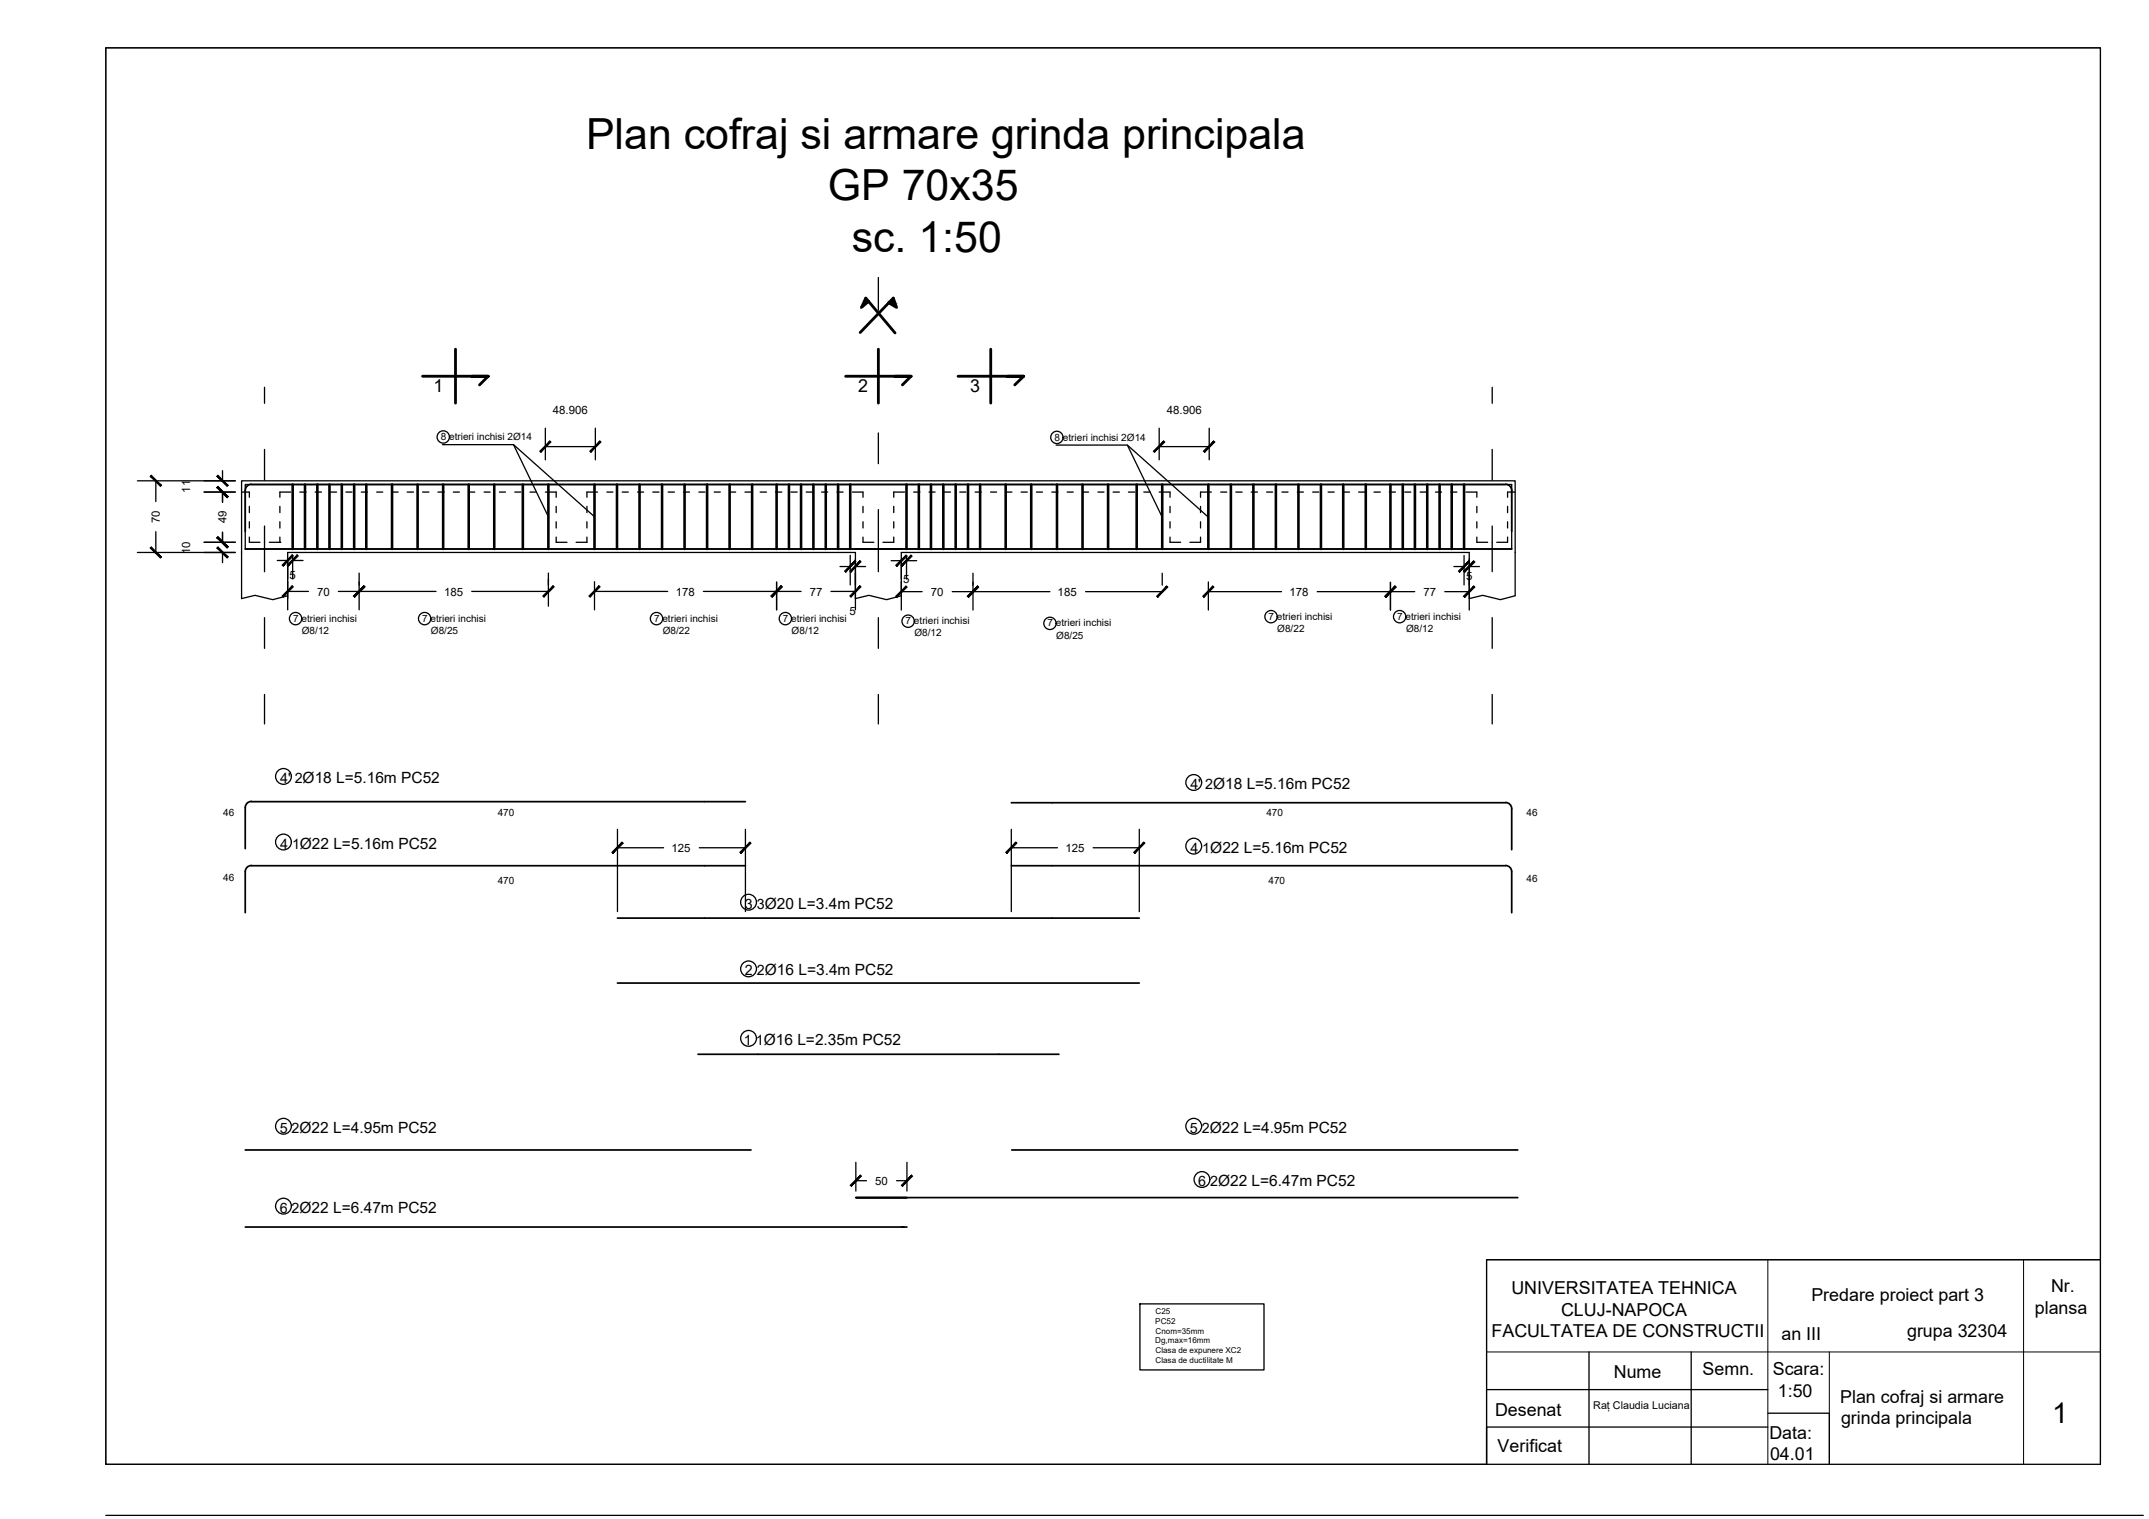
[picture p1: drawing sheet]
<svg xmlns="http://www.w3.org/2000/svg" width="420mm" height="297mm" viewBox="0 0 420 297" stroke-linecap="round" stroke-linejoin="round" font-family="sans-serif">
<!-- layer: Text -->
<g fill="none" stroke="#000" stroke-width=".25">
<path d="M86.5 87h13.9l6.8 14M100.4 87l15.8 14M206.5 87h13.9l6.8 14.1M220.4 87l15.8 14.1M222.9 255h24.2v12.9h-24.2z"/>
<circle cx="86.7" cy="85.4" r="1.21"/>
<circle cx="206.6" cy="85.5" r="1.21"/>
<circle cx="57.8" cy="121" r="1.21"/>
<circle cx="83" cy="121" r="1.21"/>
<circle cx="128.4" cy="121" r="1.21"/>
<circle cx="153.5" cy="121" r="1.21"/>
<circle cx="177.6" cy="121.5" r="1.21"/>
<circle cx="205.3" cy="121.9" r="1.21"/>
<circle cx="248.5" cy="120.6" r="1.21"/>
<circle cx="273.6" cy="120.6" r="1.21"/>
<circle cx="55.4" cy="151.8" r="1.55"/>
<circle cx="233.4" cy="153" r="1.55"/>
<circle cx="55.4" cy="164.7" r="1.55"/>
<circle cx="146.4" cy="176.4" r="1.55"/>
<circle cx="233.4" cy="165.5" r="1.55"/>
<circle cx="146.4" cy="189.5" r="1.55"/>
<circle cx="146.4" cy="203.1" r="1.55"/>
<circle cx="55.4" cy="235.9" r="1.55"/>
<circle cx="55.4" cy="220.2" r="1.55"/>
<circle cx="233.4" cy="220.2" r="1.55"/>
<circle cx="235" cy="230.7" r="1.55"/>
</g>
<!-- layer: Gr princ -->
<path d="M47.2 108v-14h249v14M56.2 108h111M176.2 108h111.1" fill="none" stroke="#000" stroke-width=".25"/>
<!-- layer: Stalpi -->
<path d="M47.2 108v9.1l2.7-.7 3.4 .9 2.9-.8M56.2 108v9.1M167.2 108v9.1l2.7-.7 3.4 .9 2.9-.8v-8.5M287.3 108v9.1l2.6-.7 3.5 .9 2.8-.8v-8.5" fill="none" stroke="#000" stroke-width=".25"/>
<!-- layer: Cnom -->
<path d="M47.9 94.7h247.7v12.7h-247.7z" fill="none" stroke="#000" stroke-width=".25"/>
<!-- layer: Gr sec+placa -->
<g fill="none" stroke="#000" stroke-width=".25">
<path d="M47.2 96.2h1.6v1M48.8 99v1.2M54.7 99v1.2M56.8 96.2h-2.1v1M58.6 96.2h1.2M61.6 96.2h1.3M64.6 96.2h1.2M67.6 96.2h1.2M70.6 96.2h1.2M73.6 96.2h1.2M76.7 96.2h1.1M79.6 96.2h1.2"/>
<path d="M82.6 96.2h1.2M85.6 96.2h1.3M88.6 96.2h1.2M91.6 96.2h1.2M94.6 96.2h1.2M97.6 96.2h1.2M100.7 96.2h1.1M103.6 96.2h1.2M106.6 96.2h2.1v1M108.7 99v1.2M114.8 99v1.2M116.8 96.2h-2v1"/>
<path d="M118.6 96.2h1.2M121.7 96.2h1.1M124.7 96.2h1.1M127.6 96.2h1.2M130.6 96.2h1.3M133.6 96.2h1.2M136.6 96.2h1.2M139.6 96.2h1.2M142.6 96.2h1.2M145.7 96.2h1.1M148.6 96.2h1.2M151.6 96.2h1.3"/>
<path d="M154.6 96.2h1.3M157.6 96.2h1.2M160.6 96.2h1.2M163.6 96.2h1.2M166.7 96.2h2v1M168.7 99v1.2M174.7 99v1.2M176.9 96.2h-2.2v1M178.6 96.2h1.3M181.6 96.2h1.2M184.6 96.2h1.2M187.6 96.2h1.2"/>
<path d="M190.7 96.2h1.1M193.7 96.2h1.1M196.6 96.2h1.3M199.6 96.2h1.3M202.6 96.2h1.2M205.6 96.2h1.2M208.6 96.2h1.2M211.7 96.2h1.1M214.7 96.2h1.1M217.6 96.2h1.2M220.6 96.2h1.3M223.6 96.2h1.3"/>
<path d="M226.6 96.2h2.2v1M228.8 99v1.2M234.7 99v1.2M236.8 96.2h-2.1v1M238.7 96.2h1.1M241.6 96.2h1.3M244.6 96.2h1.3M247.6 96.2h1.2M250.6 96.2h1.2M253.6 96.2h1.2M256.7 96.2h1.1M259.7 96.2h1.1"/>
<path d="M262.6 96.2h1.2M265.6 96.2h1.3M268.6 96.2h1.3M271.6 96.2h1.2M274.6 96.2h1.2M277.7 96.2h1.1M280.7 96.2h1.1M283.7 96.2h1.1M286.6 96.2h2.1v1M288.7 99v1.2M294.8 99v1.2M296.2 96.2h-1.4v1"/>
<path d="M48.8 102v1.3M48.8 105v1h2M52.6 106h2.1M54.7 106h.1M54.7 102v1.3M54.7 105v1M108.7 105v1h2.2M108.7 102v1.3M114.8 105v1h-2.2M114.8 102v1.3M168.7 105v1h2.1M168.7 102v1.3"/>
<path d="M174.7 105v1h-2.1M174.7 102v1.3M228.8 105v1h2M228.8 102v1.3M234.7 105v1h-2.1M234.7 102v1.3M288.7 105v1h2.2M288.7 102v1.3M294.8 105v1h-2.2M294.8 102v1.3"/>
</g>
<!-- layer: Etrieri constructivi -->
<g fill="none" stroke="#000" stroke-width=".34">
<path d="M47.9 95.9v8M49.1 94.7h88.6M49.2 94.7a1.21 1.21 0 0 0-1.3 1.2M205.7 94.7h88.6M294.4 94.7a1.21 1.21 0 0 1 1.2 1.2M295.6 95.9v8M49.1 156.8h96.6M49.2 156.7a1.21 1.21 0 0 0-1.3 1.2v8M197.7 157l96.7-.1a1.21 1.21 0 0 1 1.2 1.2M295.6 158.2v8M47.9 170.5v8M49.1 169.3h96.6"/>
<path d="M49.2 169.2a1.21 1.21 0 0 0-1.3 1.3M197.7 169.3h96.6M294.4 169.2a1.21 1.21 0 0 1 1.2 1.3M295.6 170.5v8"/>
</g>
<!-- layer: Bare de armatura -->
<path d="M137.7 94.7h68M47.9 107.4h247.7M120.7 179.5h102M120.7 192.2h102M136.5 206.2h70.5M47.9 224.9h98.9M47.9 239.9h129.4M177.3 234.2h-10h129.4M197.8 224.9h98.9" fill="none" stroke="#000" stroke-width=".34"/>
<!-- layer: Cote -->
<g fill="none" stroke="#000" stroke-width=".25">
<path d="M26.9 94h19.1M30.5 94v4.1M39.9 96.2h6.1M43.5 92v2M43.5 96.2v2.1M106.6 83.7v6.2M106.6 87.3h9.8M116.4 83.7v6.2M226.6 87.3h9.8M226.6 83.7v6.2M236.4 83.7v6.2M26.9 108h19.1"/>
<path d="M30.5 104v4M39.9 106h6.1M43.5 104.1v1.9M43.5 108v2M54.2 109.6h2M56.2 109.3v3.9M56.2 113.7v5.6M56.2 115.7h4.1M57.2 108.6v4.6M57.2 109.6h2.1M66.2 115.7h19M70.2 112.1v7.2"/>
<path d="M92.2 115.7h15M107.2 112.1v6.4M116.2 115.7h14.3M116.2 113.7v5.6M137.5 115.7h19.1M151.8 113.8v5.5M162.5 115.7h4.7M164.2 110.8h2M166.2 108.6v5.8M167.2 109.3v10M167.2 110.8h2M174.2 109.6h2"/>
<path d="M176.2 109.3v3.9M176.2 113.7v5.6M176.2 115.7h4.1M177.2 108.6v4.6M177.2 109.6h2M186.2 115.7h19.1M190.2 112.1v7.2M212.2 115.7h15M227.2 112.1v2.3M236.2 115.7h14.4M236.2 113.8v5.5M257.5 115.7h19.1"/>
<path d="M271.9 113.9v5.4M282.5 115.7h4.8M284.3 110.8h1.9M286.2 108.6v5.8M287.3 110.8h1.9M287.3 109.3v10M120.7 165.8h9M120.7 162.2v16.1M136.7 165.8h9M145.7 162.2v16.1M197.7 162.2v16.1M197.7 165.8h9"/>
<path d="M213.7 165.8h9M222.7 162.2v16.1M167.3 227.3v5.6M167.3 230.9h2.1M175.3 230.9h2M177.3 227.3v5.6"/>
</g>
<!-- layer: 0 -->
<g fill="#000" stroke="#000" stroke-width=".2">
<path d="M29.4 93.1l2 2 .2-.2zM29.4 93.1l.2-.2 2 2z"/>
<path d="M42.6 92.9l-.2 .2 2.2 1.8zM42.4 93.1l2.2 1.8-.2 .2z"/>
<path d="M42.4 95.3l2 2 .2-.2zM42.4 95.3l.2-.2 2 2z"/>
<path d="M42.4 95.3l2 2 .2-.2zM42.4 95.3l.2-.2 2 2z"/>
<path d="M107.5 86.2l-1.8 2.2 2-2zM107.5 86.2l-1.8 2.2-.2-.2z"/>
<path d="M115.3 88.2l.2 .2 1.8-2.2zM117.3 86.2l.2 .2-2 2z"/>
<path d="M227.5 86.2l-1.8 2.2 2-2zM225.5 88.2l2-2-1.8 2.2z"/>
<path d="M235.3 88.2l.2 .2 1.8-2.2zM237.3 86.2l.2 .2-2 2z"/>
<path d="M29.6 106.9l-.2 .2 2.2 1.8zM29.4 107.1l2.2 1.8-.2 .2z"/>
<path d="M42.6 104.9l-.2 .3 2.2 1.7zM42.4 105.2l2.2 1.7-.2 .2z"/>
<path d="M42.6 104.9l-.2 .3 2.2 1.7zM42.4 105.2l2.2 1.7-.2 .2z"/>
<path d="M42.4 107.1l2 2 .2-.2zM42.6 106.9l2 2-2.2-1.8z"/>
<path d="M55.1 110.5l.3 .2 1.7-2.2zM57.1 108.5l.2 .2-1.9 2z"/>
<path d="M57.1 114.6l-1.7 2.2 1.9-2zM57.1 114.6l-1.7 2.2-.3-.3z"/>
<path d="M58.1 108.5l-1.8 2.2 2-2zM58.1 108.5l-1.8 2.2-.2-.2z"/>
<path d="M69.1 116.5l.2 .3 1.8-2.2zM71.1 114.6l.3 .2-2.1 2z"/>
<path d="M71.1 114.6l-1.8 2.2 2.1-2zM69.1 116.5l2-1.9-1.8 2.2z"/>
<path d="M106.1 116.5l.2 .3 1.8-2.2zM108.1 114.6l.3 .2-2.1 2z"/>
<path d="M117.1 114.6l-1.8 2.2 2-2zM117.1 114.6l-1.8 2.2-.2-.3z"/>
<path d="M152.7 114.6l-2 1.9 .2 .3zM152.7 114.6l.2 .2-2 2z"/>
<path d="M152.7 114.6l-1.8 2.2 2-2zM152.7 114.6l-1.8 2.2-.2-.3z"/>
<path d="M167.1 109.6l-2 2.1 .2 .2zM167.1 109.6l.2 .3-2 2z"/>
<path d="M168.1 114.6l-2 1.9 .3 .3zM168.1 114.6l.2 .2-1.9 2z"/>
<path d="M168.1 109.6l-1.7 2.3 1.9-2zM168.1 109.6l-1.7 2.3-.3-.2z"/>
<path d="M175.1 110.5l.2 .2 1.9-2.2zM177.2 108.5l.2 .3-2.1 1.9z"/>
<path d="M177.2 114.6l-1.9 2.2 2.1-2zM175.1 116.6l2.1-2-1.9 2.2z"/>
<path d="M178.1 108.5l-1.8 2.2 2-1.9zM178.1 108.5l-1.8 2.2-.2-.2z"/>
<path d="M189.1 116.6l.2 .2 1.8-2.2zM191.1 114.6l.2 .2-2 2z"/>
<path d="M191.1 114.6l-1.8 2.2 2-2zM191.1 114.6l-1.8 2.2-.2-.2z"/>
<path d="M226.1 116.6l.2 .2 1.8-2.2zM228.1 114.6l.2 .2-2 2z"/>
<path d="M237.1 114.6l-1.7 2.2 1.9-2zM237.1 114.6l-1.7 2.2-.3-.2z"/>
<path d="M270.7 116.6l.3 .2 1.7-2.2zM272.7 114.6l.3 .2-2 2z"/>
<path d="M272.7 114.6l-1.7 2.2 2-2zM270.7 116.6l2-2-1.7 2.2z"/>
<path d="M285.1 111.7l.3 .2 1.7-2.2zM287.1 109.7l.2 .2-1.9 2z"/>
<path d="M286.1 116.6l.3 .2 1.7-2.2zM288.1 114.6l.3 .2-2 2z"/>
<path d="M288.1 109.7l-1.7 2.2 2-2zM286.1 111.7l2-2-1.7 2.2z"/>
<path d="M121.6 164.7l-1.8 2.2 2.1-2zM119.6 166.7l2-2-1.8 2.2z"/>
<path d="M144.6 166.7l.3 .2 1.7-2.2zM146.6 164.7l.2 .2-1.9 2z"/>
<path d="M198.6 164.7l-1.8 2.2 2-2zM198.6 164.7l-1.8 2.2-.2-.2z"/>
<path d="M221.6 166.7l.3 .2 1.7-2.2zM223.6 164.7l.2 .2-1.9 2z"/>
<path d="M168.2 229.8l-1.8 2.2 2-2zM168.2 229.8l-1.8 2.2-.2-.2z"/>
<path d="M176.2 231.8l.2 .2 1.8-2.2zM178.2 229.8l.2 .2-2 2z"/>
</g>
<!-- layer: Etrieri -->
<g fill="none" stroke="#000" stroke-width=".51">
<path d="M57.2 94.7v12.7M59.6 94.7v12.7M62 94.7v12.7M64.4 94.7v12.7M66.8 94.7v12.7M69.2 94.7v12.7M71.6 94.7v12.7M76.7 94.7v12.7M81.6 94.7v12.7M86.6 94.7v12.7M91.6 94.7v12.7M96.6 94.7v12.7"/>
<path d="M102.2 94.7v12.7M120.6 94.7v12.7M125 94.7v12.7M129.4 94.7v12.7M133.8 94.7v12.7M138.2 94.7v12.7M142.6 94.7v12.7M147.1 94.7v12.7M151.8 94.7v12.7M154.2 94.7v12.7M156.6 94.7v12.7M159 94.7v12.7"/>
<path d="M161.4 94.7v12.7M163.9 94.7v12.7M166.2 94.7v12.7M177.2 94.7v12.7M179.6 94.7v12.7M182 94.7v12.7M184.4 94.7v12.7M186.8 94.7v12.7M189.3 94.7v12.7M191.6 94.7v12.7M196.6 94.7v12.7M201.6 94.7v12.7"/>
<path d="M206.7 94.7v12.7M211.7 94.7v12.7M216.6 94.7v12.7M222.2 94.7v12.7M240.7 94.7v12.7M245.1 94.7v12.7M249.5 94.7v12.7M253.9 94.7v12.7M258.3 94.7v12.7M262.6 94.7v12.7M267 94.7v12.7M271.9 94.7v12.7"/>
<path d="M274.3 94.7v12.7M276.6 94.7v12.7M279 94.7v12.7M281.5 94.7v12.7M283.8 94.7v12.7M286.2 94.7v12.7"/>
</g>
<!-- layer: Etrieri suplimentari -->
<path d="M107.2 94.7v12.7M116.2 94.7v12.7M227.2 94.7v12.7M236.2 94.7v12.7" fill="none" stroke="#000" stroke-width=".51"/>
<!-- layer: Sectiuni -->
<path d="M169.8 58.9l-1.4 1.2 .9-1.8 5.7 6.8M173.8 59.2l1.5 .9-.6-1.8-6.5 6.7M82.6 73.6h12.8h-3.2M89.1 68.3v10.5M95.4 73.6l-1.6 1.7M165.3 73.6h12.8h-3.2M171.7 68.3v10.5M178.1 73.6l-1.7 1.7M187.3 73.6h12.8h-3.2M193.7 68.3v10.5M200.1 73.6l-1.7 1.7" fill="none" stroke="#000" stroke-width=".55"/>
<!-- layer: Axe de simetrie -->
<g fill="none" stroke="#000" stroke-width=".25">
<path d="M171.7 54.3v6.4M51.7 75.7v3.2M171.7 69.6v6M291.7 75.7v3.2M51.7 87.9v6M171.7 84.7v6M171.7 99.7v12.1M291.7 87.9v6M51.7 102.9v8.9M291.7 102.9v8.9M51.7 120.8v6M51.7 135.8v5.8"/>
<path d="M171.7 120.8v6M171.7 135.8v5.8M291.7 120.8v6M291.7 135.8v5.8"/>
</g>
<!-- layer: Sectiuni -->
<g fill="#000" stroke="#000" stroke-width=".2">
<path d="M168.9 59.2h.6l-1.1 .9zM169.3 58.3l.5 .6h-.8zM174 58.9h.9v.3zM174.7 58.3l.2 .6h-.9z"/>
<path d="M169 58.9l.5 .3 .3-.3zM169 58.9l.5 .3h-.6z"/>
<path d="M174 58.9l-.2 .3h1.1zM173.8 59.2h1.1l.4 .9z"/>
</g>
<!-- layer: 0 -->
<path d="M20.7 9.4h390v276.9h-390zM410.7 246.3h-120.1v40v-7.2h55M290.6 271.7h55M310.7 264.4v21.9M330.7 264.4v21.9M345.6 276.4h12.1v9.9M20.7 296.3h398.3" fill="none" stroke="#000" stroke-width=".25"/>
<!-- layer: - -->
<path d="M20.7 9.4h390v236.9h-120.1v40h-269.9zM345.6 246.3v40M395.6 246.3v40M410.7 246.3v40M290.6 264.4h120.1M357.7 264.4v21.9" fill="none" stroke="#000" stroke-width=".2"/>
<g font-size="8.4">
<text x="114.6" y="29.1">Plan cofraj si armare grinda principala</text>
<text x="161.9" y="39.2">GP 70x35</text>
<text x="166.5" y="49.2">sc. 1:50</text>
</g>
<text font-size="5.6" x="401.2" y="278.2">1</text>
<g font-size="3.5">
<text x="84.7" y="76.6">1</text>
<text x="167.8" y="76.6">2</text>
<text x="189.7" y="76.6">3</text>
<text x="295.5" y="253.1">UNIVERSITATEA TEHNICA</text>
<text x="305.2" y="257.3">CLUJ-NAPOCA</text>
<text x="354.1" y="254.3">Predare proiect part 3</text>
<text x="397.8" y="256.9">plansa</text>
<text x="401" y="252.7">Nr.</text>
<text x="291.6" y="261.5">FACULTATEA DE CONSTRUCTII</text>
<text x="348.3" y="262">an III</text>
<text x="372.9" y="261.5">grupa 32304</text>
<text x="315.5" y="269.4">Nume</text>
<text x="332.9" y="268.8">Semn.</text>
<text x="346.6" y="268.9">Scara:</text>
<text x="347.6" y="273.1">1:50</text>
<text x="359.8" y="274.4">Plan cofraj si armare</text>
<text x="292.3" y="276.8">Desenat</text>
<text x="345.9" y="281.3">Data:</text>
<text x="359.9" y="278.6">grinda principala</text>
<text x="292.8" y="284">Verificat</text>
<text x="346.1" y="285.5">04.01</text>
</g>
<g font-size="2.8">
<text x="54.8" y="153.1">4' 2Ø18 L=5.16m PC52</text>
<text x="232.7" y="154.3">4' 2Ø18 L=5.16m PC52</text>
<text x="54.8" y="165.9">4 1Ø22 L=5.16m PC52</text>
<text x="232.7" y="166.8">4 1Ø22 L=5.16m PC52</text>
<text x="145.6" y="177.7">3 3Ø20 L=3.4m PC52</text>
<text x="145.7" y="190.8">2 2Ø16 L=3.4m PC52</text>
<text x="145.4" y="204.3">1 1Ø16 L=2.35m PC52</text>
<text x="54.7" y="221.5">5 2Ø22 L=4.95m PC52</text>
<text x="232.6" y="221.5">5 2Ø22 L=4.95m PC52</text>
<text x="234.3" y="231.9">6 2Ø22 L=6.47m PC52</text>
<text x="54.7" y="237.1">6 2Ø22 L=6.47m PC52</text>
</g>
<g font-size="2.2">
<text x="108.1" y="81">48.906</text>
<text x="228.1" y="81">48.906</text>
<text x="37.2" y="96.3" transform="rotate(-90 37.2 96.3)">11</text>
<text x="31.3" y="102.3" transform="rotate(-90 31.3 102.3)">70</text>
<text x="44.3" y="102.4" transform="rotate(-90 44.3 102.4)">49</text>
<text x="37.2" y="108.3" transform="rotate(-90 37.2 108.3)">10</text>
<text x="56.6" y="113.3">5</text>
<text x="286.6" y="113.3">5</text>
<text x="62" y="116.5">70</text>
<text x="86.8" y="116.5">185</text>
<text x="132.1" y="116.5">178</text>
<text x="158.3" y="116.5">77</text>
<text x="176.6" y="114">5</text>
<text x="182" y="116.5">70</text>
<text x="206.8" y="116.5">185</text>
<text x="252.1" y="116.5">178</text>
<text x="278.3" y="116.5">77</text>
<text x="166.1" y="120.3">5</text>
<text x="131.3" y="166.5">125</text>
<text x="208.3" y="166.5">125</text>
<text x="171.1" y="231.7">50</text>
</g>
<text font-size="2.1" x="311.5" y="275.6">Raț Claudia Luciana</text>
<g font-size="2">
<text x="86.2" y="86.1">8 etrieri inchisi 2Ø14</text>
<text x="206.2" y="86.2">8 etrieri inchisi 2Ø14</text>
<text x="57.3" y="121.6">7 etrieri inchisi</text>
<text x="59" y="124">Ø8/12</text>
<text x="82.5" y="121.6">7 etrieri inchisi</text>
<text x="84.3" y="124">Ø8/25</text>
<text x="127.9" y="121.6">7 etrieri inchisi</text>
<text x="129.6" y="124">Ø8/22</text>
<text x="153.1" y="121.6">7 etrieri inchisi</text>
<text x="154.8" y="124">Ø8/12</text>
<text x="177.1" y="122.1">7 etrieri inchisi</text>
<text x="178.8" y="124.5">Ø8/12</text>
<text x="204.8" y="122.5">7 etrieri inchisi</text>
<text x="206.5" y="124.9">Ø8/25</text>
<text x="248" y="121.2">7 etrieri inchisi</text>
<text x="249.7" y="123.6">Ø8/22</text>
<text x="273.2" y="121.2">7 etrieri inchisi</text>
<text x="274.9" y="123.6">Ø8/12</text>
<text x="43.6" y="159.6">46</text>
<text x="97.3" y="159.6">470</text>
<text x="247.6" y="159.6">470</text>
<text x="298.5" y="159.6">46</text>
<text x="43.6" y="172.3">46</text>
<text x="97.3" y="172.8">470</text>
<text x="248" y="172.8">470</text>
<text x="298.5" y="172.4">46</text>
</g>
<g font-size="1.6">
<text x="225.9" y="257">C25</text>
<text x="225.9" y="258.9">PC52</text>
<text x="225.9" y="262.7">Dg,max=16mm</text>
<text x="225.9" y="260.8">Cnom=35mm</text>
<text x="225.9" y="264.6">Clasa de expunere XC2</text>
<text x="225.9" y="266.5">Clasa de ductilitate M</text>
</g>
</svg>
